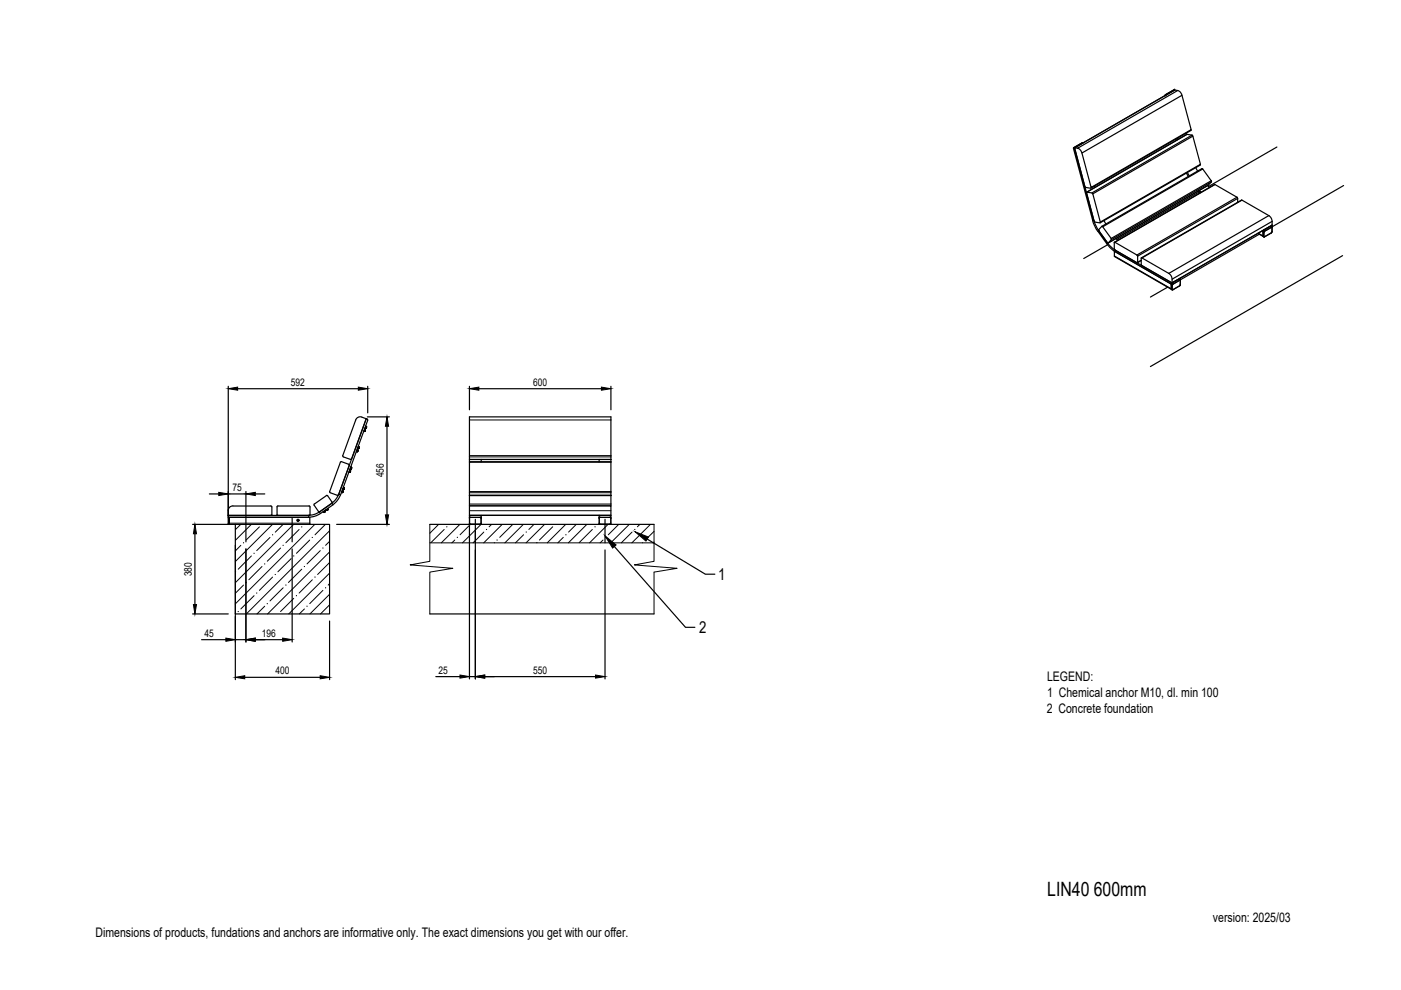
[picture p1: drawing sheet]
<svg xmlns="http://www.w3.org/2000/svg" width="297mm" height="210mm" viewBox="0 0 297 210" stroke-linecap="round" stroke-linejoin="round" font-family="sans-serif">
<!-- layer: SRAFY -->
<g fill="none" stroke="#000" stroke-width=".21">
<path d="M51 111.2l-1.1 1.1M51.1 115.6l-1.2 1.2M53.3 111.2l-3.4 3.4M53.3 117.9l-2.8 2.8M55 111.7l-2.8 2.8M57.2 114l-2.8 2.7M57.8 111.2l-7.9 7.9M59.5 116.2l-2.8 2.8M60 111.2l-1.6 1.6M61.7 118.4l-2.8 2.8M62.3 111.2l-12.4 12.3M63.4 112.3l-2.8 2.8"/>
<path d="M65.7 114.5l-2.8 2.8M66.7 111.2l-16.8 16.8M67.9 116.7l-2.8 2.9M69 111.2l-2.2 2.2M69.9 112.5l-17.7 17.7M69.9 117l-13.2 13.2M69.9 114.8l-.9 .8M69.9 119.3l-2.6 2.5M91.1 111.2v7.8l-4.1 .8 9 .7-4.9 .8v8.9M91.1 115.1h47.6M93 111.2l-1.9 1.9M94.2 112.3l-2.8 2.8"/>
<path d="M96.4 114.5l-.6 .6M97.5 111.2l-3.9 3.9M99.7 111.2l-2.2 2.2M102 111.2l-3.9 3.9M102.6 112.8l-2.3 2.3M104.2 111.2l-.5 .5M104.8 115.1h.1M106.5 111.2l-3.9 3.9M108.7 111.2l-2.8 2.7M111 111.2l-4 3.9M111 113.4l-1.7 1.7M113.2 111.2l-1.1 1.1"/>
<path d="M115.5 111.2l-4 3.9M117.2 111.7l-2.8 2.8M119.4 113.9l-1.1 1.2M119.9 111.2l-3.9 3.9M122.2 111.2l-1.6 1.6M124.4 111.2l-3.9 3.9M125.6 112.3l-2.8 2.8M127.9 114.5l-.7 .6M128.9 111.2l-3.9 3.9M131.2 111.2l-2.2 2.2M133.4 111.2l-3.9 3.9M134 112.8l-2.3 2.3"/>
<path d="M135.7 111.2l-.6 .5M136.3 115.1h-.1M137.9 111.2l-3.9 3.9M138.7 111.2v7.8l-4.2 .8 9.1 .7-4.9 .8v8.9M138.7 114.9l-.2 .2M138.7 112.7l-1.3 1.2M51.6 124.1l-1.7 1.7M53.9 126.3l-2.8 2.8M55.5 120.1l-2.7 2.8M56.1 128.5l-1.6 1.7M57.8 122.4l-2.8 2.8M60 124.6l-2.8 2.8"/>
<path d="M62.3 126.9l-2.8 2.8M64 120.7l-2.8 2.8M64.5 129.1l-1 1.1M66.2 122.9l-2.8 2.8M68.5 125.2l-2.8 2.8M69.9 121.5l-8.7 8.7M69.9 126l-4.2 4.2M69.9 123.8l-.3 .3M69.9 128.2l-1.9 2"/>
</g>
<g fill="#000" stroke="#000" stroke-width=".21">
<circle cx="51.6" cy="115.1" r=".04"/>
<circle cx="56.1" cy="119.6" r=".04"/>
<circle cx="57.8" cy="113.4" r=".04"/>
<circle cx="62.3" cy="117.9" r=".04"/>
<circle cx="66.2" cy="113.9" r=".04"/>
<circle cx="68.5" cy="116.2" r=".04"/>
<circle cx="94.7" cy="111.7" r=".04"/>
<circle cx="97" cy="113.9" r=".04"/>
<circle cx="103.1" cy="112.3" r=".04"/>
<circle cx="113.8" cy="115" r=".04"/>
<circle cx="50.5" cy="129.7" r=".04"/>
<circle cx="54.4" cy="125.7" r=".04"/>
<circle cx="56.7" cy="128" r=".04"/>
<circle cx="65.1" cy="128.5" r=".04"/>
<circle cx="66.8" cy="122.4" r=".04"/>
<circle cx="69" cy="124.6" r=".04"/>
</g>
<!-- layer: OSY -->
<path d="M52.1 109.9v5M61.9 109.9v5M100.8 110.1v5M128.3 110.1v5" fill="none" stroke="#000" stroke-width=".25"/>
<!-- layer: OBRYSOVA -->
<path d="M91.1 111.2h47.6M91.1 130.2h47.6" fill="none" stroke="#000" stroke-width=".25"/>
<!-- layer: 0 -->
<g fill="#000" stroke="#000" stroke-width=".21">
<path d="M48.4 82.4l2-.3v.6zM76 82.1l2 .3-2 .3zM82 88.4l.4 2h-.7zM99.5 82.4l2-.3v.6zM127.5 82.1l2 .3-2 .3zM41.3 111.2l.4 2h-.7zM46.4 104.4l2 .3-2 .4zM52.1 104.7l2-.3v.7zM81.7 109.2h.7l-.4 2zM128.3 113.6l2.3 1.9-.7 .7zM134.6 112.7l2.9 1.2-.5 .8zM41 128.2h.7l-.4 2z"/>
<path d="M47.9 135.3l2 .3-2 .4zM52.1 135.6l2-.3v.7zM59.9 135.3l2 .3-2 .4zM49.9 143.6l2-.3v.6zM67.9 143.3l2 .3-2 .3zM97.5 143.1l2 .4-2 .3zM100.8 143.5l2-.4v.7zM126.3 143.1l2 .4-2 .3z"/>
<circle cx="247" cy="20.3" r=".11"/>
<circle cx="233" cy="48.9" r=".11"/>
<circle cx="250.2" cy="59.4" r=".11"/>
<circle cx="254.1" cy="40.5" r=".11"/>
<circle cx="74.2" cy="100" r=".11"/>
<circle cx="74.2" cy="99.9" r=".11"/>
<circle cx="74.2" cy="99.8" r=".11"/>
<circle cx="74.3" cy="99.8" r=".11"/>
<circle cx="74.4" cy="99.4" r=".11"/>
<circle cx="74.4" cy="99.3" r=".11"/>
<circle cx="74.4" cy="99.2" r=".11"/>
<circle cx="74.5" cy="99.2" r=".11"/>
<circle cx="74.5" cy="99.1" r=".11"/>
<circle cx="75.7" cy="95.7" r=".11"/>
<circle cx="75.8" cy="95.6" r=".08"/>
<circle cx="75.8" cy="95.6" r=".11"/>
<circle cx="75.8" cy="95.5" r=".11"/>
<circle cx="76" cy="95.1" r=".11"/>
<circle cx="76" cy="95" r=".11"/>
<circle cx="76" cy="94.9" r=".11"/>
<circle cx="76.1" cy="94.8" r=".08"/>
<circle cx="76.1" cy="94.8" r=".11"/>
<circle cx="76.1" cy="94.9" r=".11"/>
<circle cx="77.3" cy="91.4" r=".11"/>
<circle cx="77.3" cy="91.3" r=".11"/>
<circle cx="77.4" cy="91.3" r=".11"/>
<circle cx="77.4" cy="91.2" r=".11"/>
<circle cx="77.5" cy="90.8" r=".11"/>
<circle cx="77.6" cy="90.7" r=".11"/>
<circle cx="77.6" cy="90.6" r=".11"/>
<circle cx="77.6" cy="90.5" r=".11"/>
<circle cx="68.7" cy="108.6" r=".11"/>
<circle cx="68.8" cy="108.5" r=".11"/>
<circle cx="68.9" cy="108.5" r=".11"/>
<circle cx="68.9" cy="108.4" r=".11"/>
<circle cx="69.3" cy="108.2" r=".11"/>
<circle cx="69.3" cy="108.1" r=".11"/>
<circle cx="69.4" cy="108.1" r=".11"/>
<circle cx="69.5" cy="108" r=".11"/>
<circle cx="72.6" cy="104.4" r=".11"/>
<circle cx="72.6" cy="104.3" r=".08"/>
<circle cx="72.6" cy="104.3" r=".11"/>
<circle cx="72.6" cy="104.2" r=".11"/>
<circle cx="72.7" cy="104.2" r=".08"/>
<circle cx="72.7" cy="104.1" r=".11"/>
<circle cx="72.7" cy="104.2" r=".11"/>
<circle cx="72.8" cy="103.7" r=".08"/>
<circle cx="72.8" cy="103.7" r=".11"/>
<circle cx="72.9" cy="103.6" r=".11"/>
<circle cx="72.9" cy="103.5" r=".11"/>
<circle cx="74.1" cy="100" r=".08"/>
<circle cx="74.1" cy="100" r=".11"/>
</g>
<g fill="none" stroke="#000" stroke-width=".25">
<path d="M248.8 19.1l-1.7 1 1.9-1M248.9 19l-.1 .1M249 19.1l-1.7 1M249 19.1h.1M249.1 19.1l-21.3 12.2 21.3-12.2 .6 .1M249.1 19.1h.1M227.6 31.3h.2l4.1 15.5-.2-.1zM228.5 31.4l21.2-12.2 .5 .3 .3 .4 .1 .3-21.2 12.2-.3-.6zM228.5 31.4l-.7-.1 2.2 8.2M229.4 30.3l-1.8 1M229.4 30.3h.1M229.6 30.3l-1.9 1"/>
<path d="M229.6 30.3l-1.8 1M229.6 30.3h.1M230 39.5l.2 .2M230.2 39.7l1.1 .2v-.2M232 39.5l.1 .3M247.3 20.1h-.2l-.1 .1M249.5 29.4l.1 .3M249.7 29.3l.1 .3M250.6 20.2l1.9 7.3-21.2 12.2-1.9-7.3M251.5 28.3l.1 .2M251.5 36.7l.4 .7M251.7 28.5l-21.3 12.2"/>
<path d="M251.7 36.5l.4 .8M252.5 27.5v.1l-21.2 12.3M252.7 28.6l.2 .2M253.5 35.5l.4 .8M254.5 34.8v.2l-21.2 12.2M255 35.8l-.2-.1-21.2 12.3M256.1 39.3l.3 .4M256.2 39.3l-21.2 12.2 21.2-12.2 .6-.7-21.2 12.2-.6 .7-2-2.5M256.2 39.3h.1M256.8 38.3l-21.2 12.3-1.8-2.6h-.2M256.8 38.3l-1.8-2.5-21.2 12.3M256.8 38.3v.3"/>
<path d="M257.6 39.1l-21.3 12.3M270.7 31.2l-14.4 8.3M284.9 39.3l-15.3 8.8M230.4 40.7l21.3-12.2 1 .2-21.2 12.2-1.1-.2 1.6 6.2 .1 .2M231.5 40.9l.2 .2M231.6 46.7l.4 1 .8 1.4M231.7 41.1l1.6 6.1-1.2-.1M231.7 41.1l21.2-12.2 1.6 5.9-21.2 12.3M231.9 46.8l1.1 2.1-.1-.2M233.6 48l-.7 .7M234.1 46.7l.4 .8M234.8 51.5l-.1 .2 .5 .7 1.3 1"/>
<path d="M234.8 51.5l-1.8-2.6-.2 .2 1.9 2.6M234.8 51.9l-5 2.9M234.8 51.5l.6 .7 1.1 .8M234.9 51.5h-.1M235.6 50.5v.3M236.3 53.3l12 6.9v1l-12-6.9zM236.3 53.3h.1M236.3 54.3v.1M236.3 54.4l12 6.9M236.4 53l4.7 2.7M236.4 51.4l-.2 .1 .2 1.5M236.5 53.1l12 6.9v.3l-12-6.9z"/>
<path d="M236.6 50.5l.4 .5M241 54.1l.2 .2M241.2 55.6l-.2 .1M242 55.2l-.8 .5M242 56l.1 .3 6.4 3.7M242.1 54.7l-.2 .1 .1 1.3M242.1 54.7l21.2-12.3 5.7 3.3-21.2 12.3zM247.8 58a1.53 1.53 0 0 1 .7 1.2M248.5 59.9v.1M248.5 59.2l21.2-12.3v.8l-21.2 12.3zM250.1 59.4l.1 .1M250.1 59.4h.1"/>
<path d="M250.1 59.4l-1.4 .9M250.2 59.4v.1M250.2 59.4h.1M250.3 59.5h-.1M250.3 59l-1.8 1M250.3 59.5l-.1 .9M250.3 59v.3l-1.8 1M254.2 40.4l.2 .5M254.3 40.7l-17.5 10.1M254.3 40.3l.3 .5M262.2 41.8l.2 .2M262.3 41.8l-4.7-2.7-21.2 12.3"/>
<path d="M262.3 41.8l-21.2 12.3-4.7-2.7M262.4 42.9v-.8l-21.2 12.2v1.3l.8-.4M263.2 42.4h.1M263.2 42.4l-21.2 12.3M266.7 49.5l1.1 .6M266.8 49.4l1 .6M267 49.6l-16.8 9.8M267.8 50.1h.1M267.8 49.2v.9l.1 .1v-1M267.8 49.2h.1M267.8 49v.2M267.8 50.2h.2"/>
<path d="M267.9 49.2h.1M267.9 50.1h.1M267.9 49.2l.1-.1-.3-.2 .1 .1v1M267.9 50.1l.1 .1M267.9 48.8l1.8-1v.3l-1.7 1zM268 50.1l.1 .1M268 49.2v1M268.1 49v.1M268.1 50.2h-.2M268.1 49.1l-.1 .1M268.1 50.2h.1M269 45.7a1.53 1.53 0 0 1 .7 1.2"/>
<path d="M269.6 48.2l.1 .1M269.6 49.3v.1M269.6 49.4l-1.5 .8M269.6 48.2l-1.5 .9M269.6 48.1l.1 .1M269.6 48.1h.1M269.7 49.1l-.2 .3M269.7 48.2v.1M269.7 49.1v.1M269.7 48.3l-.1 1M269.7 47.7h.1M269.7 47.7l-21.2 12.3"/>
<path d="M284.7 54.2l-40.8 23.5M247.6 60.9l-3.7 2.1M248.3 60.4l.2 .1v.9l-.2-.1zM248.3 61.3l.2 .2M248.4 60.2l-.1 .2M248.5 60.5h.1M248.5 61.4h.1M248.5 60.3v.2M248.5 60.5v.9M248.6 60.2l.1 .1M248.6 60.3l-.1 .2M248.7 61.4l-.1 .1"/>
<path d="M250.1 60.6h.1M250.1 60.6l-1.5 .9M250.1 60.6l-1.4 .8M250.2 60.4l-.1 .2M250.3 60.4h-.1M48.4 81.9v27.6M50.4 82.4h25.6M72.7 96.6l.1 .3M72.8 96.9l1.5 .5M74 98.7l-.1-.3-1.5-.5-.2 .1-2.3 6.2 .1 .3 1.5 .5 .3-.1 5.8-16.1 .2 .1 .2 .2-5.8 15.8-.8 1.4-.8 .7M74.1 99.6l.1 .2M74.2 99.9v.1"/>
<path d="M74.2 100h.1M74.2 99.9h.1M74.2 99.8v.1M74.2 99.8h.1M74.3 99.8l-.1 .1M74.3 99.8h.1M74.4 98.9l.1 .3M74.4 99.4h.1M74.4 99.4l-.2 .1M74.4 99.3v.1M74.4 99.3h.1M74.4 99.2v.1"/>
<path d="M74.5 99.2l-.1 .1M74.5 99.2h.1M74.5 97.3l-.2 .1M75.7 95.3l.1 .2M75.7 95.7h.1M75.7 95.7l-.2 .1M75.7 95.6h.1M75.8 95.6l-.1 .1M75.8 95.6v.1M75.8 95.6h.1M75.8 95.5h.1M75.8 95.5v.1"/>
<path d="M75.9 94.6l.2 .2M76 95.1h.1M76 95l-.2 .2M76 95h.1M76 95v.1M76 94.9v.1M76 94.9h.1M76.1 94.8h.1M76.1 94.9h-.1M76.1 94.8v.1M76.7 88.4a1.01 1.01 0 0 0-1.3 .6l-2.7 7.6M76.7 88.4l.9 .4"/>
<path d="M77.3 90.9l.1 .3M77.3 91.4h.1M77.3 91.4l-.2 .1M77.3 91.3v.1M77.3 91.3h.1M77.4 91.3h.1M77.4 91.2h.1M77.4 91.2l-.1 .1M77.5 90.3l.1 .2M77.5 90.7h.1M77.6 90.7l-.3 .1M77.6 90.7l-.1 .1"/>
<path d="M77.6 90.7h.1M77.6 90.6v.1M77.6 90.6h.1M77.6 88.7v.1M77.6 90.5h.1M77.6 90.5v.1M77.9 88.4h4.7M78 81.9v5.6M82 90.4v18.8M99.5 81.9v5M99.5 97.9h30M99.5 97.4h30"/>
<path d="M101.5 82.4h26M102 97.4v.5M127 97.4v.5M129.5 81.9v5M40.8 111.2h7.6M41.3 113.2v15M44.4 104.7h2M48.4 109.2v.1M48.4 104.7h3.7M48.4 109.7v1.5M48.4 111.2h.2v-1.5h17.1v1.5M48.6 111.2h1.3"/>
<path d="M49.9 111.2h20v19h-20zM49.9 115.6v28.5M52.1 104.2v5.5M52.1 116.4v19.7M54.1 104.7h2M57.4 107.3l.2 .2M57.4 107.3h-8a1.01 1.01 0 0 0-1 1M57.6 109.1l-.2 .2M57.6 107.5v1.6M58.7 107.5l.2-.2h6.6l.2 .2M58.7 107.5v1.6l.2 .2M61.9 116.4v19.7"/>
<path d="M66.6 106.8v.3M67.7 108.5l-.8 .5-1.5 .3M68.4 108.5l.3 .1M68.7 108.6h.1M68.8 108.5l-.1 .1M68.8 108.5h.1M68.9 108.5h-.1M68.9 108.5h.1M68.9 108.4v.1M68.9 108.2v.2M69 108.1h.3M69.2 105.1h.3"/>
<path d="M69.2 105.1l-2.5 1.8M69.3 108.2h.1M69.3 108.1v.1M69.5 105.1l.9 1.3-.1 .3M69.5 108l-.2 .1M69.5 108h.1M69.5 107.8v.2M70.3 106.7l-2.6 1.8-1.1-1.4M70.4 106.7l-2.7 1.9M70.6 107l-3.1 2.1-1.5 .5-17.6 .1v-.4h17.1l.2-.2v-1.6M71.4 111.2h11.2M71.8 104.8l-.7 1.2-.8 .7"/>
<path d="M72.6 103.9l.1 .2M72.6 104.4h.1M72.6 104.4l-.2 .1M72.6 104.3v.1M72.6 104.2v.1M72.6 104.2h.1M72.7 104.2h.1M72.7 104.2l-.1 .1M72.7 104.1v.1M72.8 103.2l.1 .3M72.8 103.7h.1M72.8 103.7l-.2 .1"/>
<path d="M72.9 103.6h.1M72.9 103.6l-.1 .1M72.9 103.5h.1M72.9 103.5v.1M74.2 100l-.3 .1M99.5 111l.2 .2M99.5 109.3v-2h30v2M99.5 107.3v-18.9h30v18.9M99.5 109.7v-.4h2.5v.4M99.5 109.7v1.3M99.5 111.5v32.4M99.5 105h30"/>
<path d="M99.5 109.7h2.5M99.7 109.7l-.2 .2M99.7 111.2h2.1M100.8 112.6v31.3M101.8 109.7l.2 .2M102 111l-.2 .2M102 109.3h25M102 109.7v1.3M127 111l.2 .2M127 109.3h2.5v.4h-2.5M127 109.3v1.7M127.2 109.7l-.2 .2"/>
<path d="M127.2 111.2h2.1M128.3 116.6v27.3M129.3 109.7l.2 .2M129.5 111l-.2 .2M129.5 109.7v1.3M130.2 115.9l15.1 17.1h2M137.2 114.3l12.3 7.4h2.1M40.8 130.2h7.6M42.7 135.6h5.2M49.9 135.6h2.2M54.1 135.6h5.8M69.9 131.7v12.4"/>
<path d="M51.9 143.6h16M92.4 143.5h5.1M99.5 143.5h1.3M102.8 143.5h23.5"/>
<circle cx="63.2" cy="110.3" r=".2"/>
</g>
<g fill="none" stroke="#000" stroke-width=".21">
<path d="M74.2 99.9h.1M74.2 100h.1M74.2 99.8h.1M74.4 99.4h.1M74.5 99.1h.1M75.7 95.7h.1M75.8 95.5h.1M76 95.1h.1M77.3 91.4h.1M77.3 91.3h.1M77.4 91.2h.1M77.5 90.7v.1"/>
<path d="M77.6 90.5h.1M99.5 98h30M99.5 96.6h30M99.5 96.9h30M99.5 89h30M99.5 97.4h30M48.4 109.9v1.3M48.4 111h.2M48.4 109.7v.2h.2M48.6 110.9h17.1M65.4 109.3v.4M67.7 108.6l.3 .3"/>
<path d="M68.7 108.6h.1M68.9 108.4h.1M69.3 108.1v.1M69.5 108h.1M70.4 106.7l.2 .3M71.8 104.8l.4 .1M72.6 104.4h.1M72.6 104.3h.1M72.7 104.1h.1M72.9 103.5h.1M99.5 104.2h30M99.5 104.5h30"/>
<path d="M99.5 105h30M99.5 109.2h30M99.5 108.3h30M99.5 107.1h30M99.5 106.9h30M99.5 105.1h30M99.6 111l.1 .1M99.7 109.7l-.1 .2-.1 1.1M99.7 111.1h2.1M99.7 109.7h2.1M99.7 109.7h.1M99.7 111.1v.1"/>
<path d="M101.8 109.7l.2 .2M101.8 109.7h.1M101.8 111.1v.1M102 109.9v1.1M102 109.9h.1M102 111l-.2 .1M127 111l.2 .1M127.2 109.7l-.2 .2v1.1M127.2 109.7h.1M127.2 111.1v.1M127.2 111.1l2.1 .1M129.3 109.7l.2 .2"/>
<path d="M129.3 109.7h-2.1M129.5 111l-.2 .1M129.5 109.9v1.1"/>
</g>
<g fill="#fff" stroke="#fff" stroke-width=".35">
<path d="M256.5 196.4h14.2v3.6h-14.2z"/>
<path d="M221.4 117.8h12.5v3.6h-12.5z"/>
<path d="M221.4 120.6h36.7v3.6h-36.7z"/>
<path d="M221.4 123.8h20v3.6h-20z"/>
<path d="M19.8 192.6h137.8v3.6h-137.8z"/>
<path d="M256.6 188.4h25.7v2.4h-25.7z"/>
<path d="M256.6 186.4h30.7v2.4h-30.7z"/>
</g>
<text font-size="4.2" x="222" y="189.9">LIN40 600mm</text>
<g font-size="3.5">
<text x="152.3" y="123">1</text>
<text x="148.3" y="134.3">2</text>
</g>
<g font-size="2.8">
<text x="222" y="144.4">LEGEND:</text>
<text x="222" y="147.9">1 Chemical anchor M10, dl. min 100</text>
<text x="221.9" y="151.1">2 Concrete foundation</text>
<text x="257.2" y="195.4">version: 2025/03</text>
<text x="20.2" y="198.6">Dimensions of products, fundations and anchors are informative only. The exact dimensions you get with our offer.</text>
</g>
<g font-size="2.2">
<text x="61.7" y="81.8">592</text>
<text x="113" y="81.8">600</text>
<text x="81.4" y="101.2" transform="rotate(-90 81.4 101.2)">456</text>
<text x="49.3" y="104.1">75</text>
<text x="40.7" y="122.2" transform="rotate(-90 40.7 122.2)">380</text>
<text x="43.3" y="135">45</text>
<text x="55.5" y="135">196</text>
<text x="58.4" y="143">400</text>
<text x="93" y="142.8">25</text>
<text x="113" y="142.8">550</text>
</g>
</svg>
